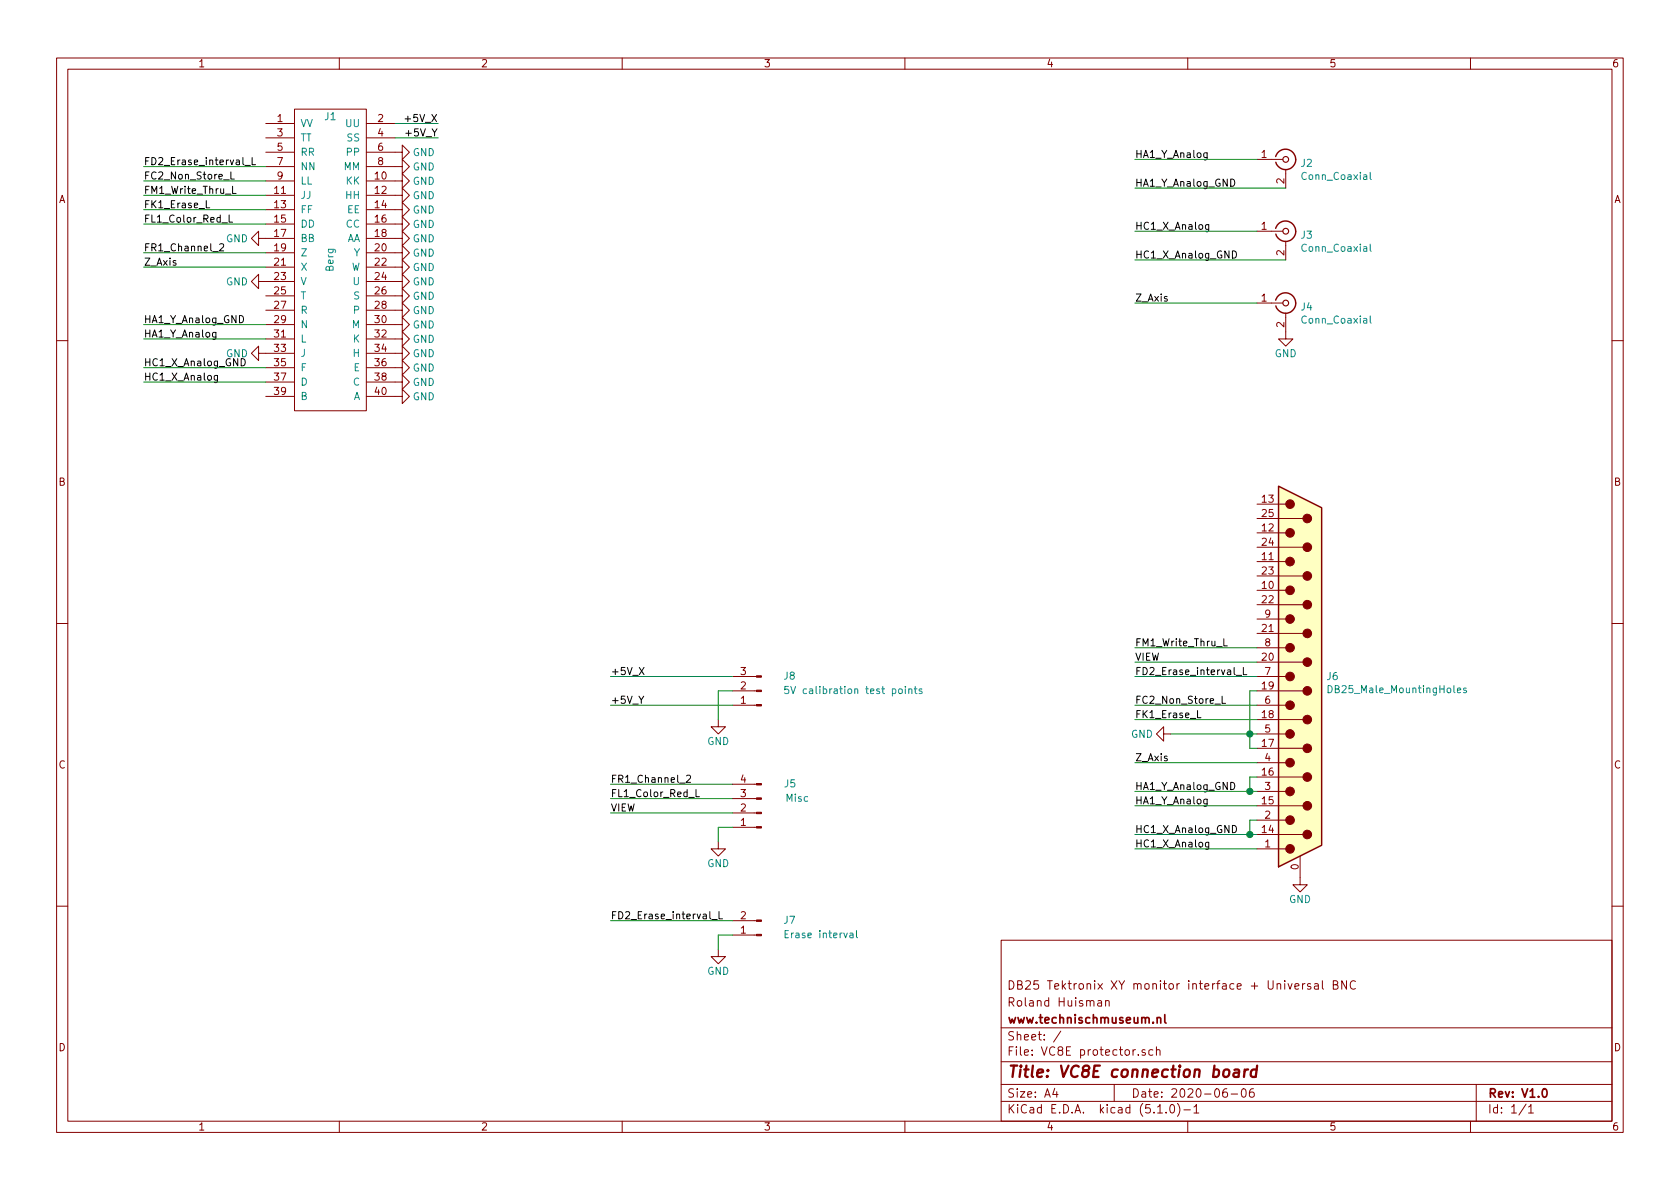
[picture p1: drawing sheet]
<svg xmlns="http://www.w3.org/2000/svg" width="297mm" height="210mm" viewBox="0 0 297 210" stroke-linecap="round" stroke-linejoin="round" font-family="sans-serif">
<g fill="none" stroke="#840000" stroke-width=".18">
<path d="M10 10.3h277v189.9h-277zM12 12.2h273v186.1h-273zM52.1 19.3h12.7v53.3h-12.7zM60 10.3v1.9M110 10.3v1.9M160 10.3v1.9M210 10.3v1.9M260 10.3v1.9M47 21.8h5.1M47 32h5.1M47 34.5h5.1M47 37.1h5.1"/>
<path d="M47 39.6h5.1M47 24.4h5.1M47 26.9h5.1M47 29.5h5.1M64.8 26.9h6.3v1.3l1.3-1.3-1.3-1.3v1.3M64.8 29.5h6.3v1.2l1.3-1.2-1.3-1.3v1.3M64.8 32h6.3v1.3l1.3-1.3-1.3-1.3v1.3M64.8 34.5h6.3v1.3l1.3-1.3-1.3-1.2v1.2M64.8 37.1h6.3v1.2l1.3-1.2-1.3-1.3v1.3M64.8 39.6h6.3v1.3l1.3-1.3-1.3-1.3v1.3M64.8 21.8h5M64.8 24.4h5"/>
<path d="M222.2 28.2h4.6M227.3 30v3.3M45.7 42.2v-1.3l-1.3 1.3 1.3 1.2v-1.2h6.4M45.7 49.8v-1.3l-1.3 1.3 1.3 1.2v-1.2h6.4M47 44.7h5.1M47 47.2h5.1M47 52.3h5.1M47 54.9h5.1M47 57.4h5.1M47 59.9h5.1M64.8 42.2h6.3v1.2l1.3-1.2-1.3-1.3v1.3M64.8 44.7h6.3v1.3l1.3-1.3-1.3-1.3v1.3"/>
<path d="M64.8 47.2h6.3v1.3l1.3-1.3-1.3-1.2v1.2M64.8 49.8h6.3v1.2l1.3-1.2-1.3-1.3v1.3M64.8 52.3h6.3v1.3l1.3-1.3-1.3-1.3v1.3M64.8 54.9h6.3v1.2l1.3-1.2-1.3-1.3v1.3M64.8 57.4h6.3v1.3l1.3-1.3-1.3-1.3v1.3M64.8 59.9h6.3v1.3l1.3-1.3-1.3-1.2v1.2M222.2 40.9h4.6M222.2 53.6h4.6M227.3 55.4v4.5h1.3l-1.3 1.3-1.2-1.3h1.2M227.3 42.7v3.3M10 60.2h2M45.7 62.5v-1.3l-1.3 1.3 1.3 1.2v-1.2h6.4"/>
<path d="M47 65h5.1M47 67.6h5.1M47 70.1h5.1M64.8 62.5h6.3v1.2l1.3-1.2-1.3-1.3v1.3M64.8 65h6.3v1.3l1.3-1.3-1.3-1.3v1.3M64.8 67.6h6.3v1.2l1.3-1.2-1.3-1.3v1.3M64.8 70.1h6.3v1.3l1.3-1.3-1.3-1.3v1.3M285 60.2h2M222.2 99.3h5.1M222.2 96.8h8.2M222.2 94.2h5.1M222.2 91.7h8.2"/>
<path d="M222.2 89.1h5.1M10 110.3h2M129.5 119.6h4.3M222.2 119.6h5.1M222.2 117.1h8.2M222.2 114.5h5.1M222.2 112h8.2M222.2 109.5h5.1M222.2 106.9h8.2M222.2 104.4h5.1M222.2 101.8h8.2M285 110.3h2"/>
<path d="M127 127.2v1.3h1.3l-1.3 1.3-1.3-1.3h1.3M129.5 124.7h4.3M129.5 122.2h4.3M129.5 138.7h4.3M205.7 129.8v-1.3l-1.2 1.3 1.2 1.3v-1.3h1.3M222.2 139.9h5.1M222.2 137.4h8.2M222.2 134.9h5.1M222.2 132.3h8.2M222.2 129.8h5.1M222.2 127.2h8.2M222.2 124.7h5.1"/>
<path d="M222.2 122.2h8.2M127 148.8v1.3h1.3l-1.3 1.3-1.3-1.3h1.3M129.5 141.2h4.3M129.5 143.8h4.3M129.5 146.3h4.3M222.2 150.1h5.1M222.2 147.6h8.2M222.2 145h5.1M222.2 142.5h8.2M229.9 151.4v5.1h1.2l-1.2 1.2-1.3-1.2h1.3M10 160.2h2M127 167.9v1.3h1.3l-1.3 1.2-1.3-1.2h1.3"/>
<path d="M129.5 162.8h4.3M129.5 165.3h4.3M177 166.3h108v32h-108zM194.1 177h.6l.1 .9M194.8 177.3l-.5 .1a.29 .29 0 0 0-.3 .2 .29 .29 0 0 0 .3 .3l.5-.1M195.5 177.1l.2-.2 .4 .1v.9M195.5 176.9v1M229 174.4l.7-.1-.1-.3-.4-.1-.2 .2v.7h.6M230.3 173.9v1M230.7 173.9l-.4 .3M231.7 174l-.3-.1-.2 .2v.3l.5 .1v.3h-.5M232.4 174h.6l.1 .9"/>
<path d="M233.1 174.3l-.5 .1-.2 .2v.2l.2 .1 .5-.1M233.8 173.4v1.3l.2 .2M235.7 174.1l.7-.1v-.4l-.2-.2h-.5v1.5h.6l.2-.1 .1-.4-.2-.2-.2-.1M238.1 173.4v1.5l-.9-1.5v1.5M239.6 173.6a.59 .59 0 0 0-.7 0 .59 .59 0 0 0-.2 .7 .56 .56 0 0 0 .3 .6 .56 .56 0 0 0 .6-.1M285 160.2h2M60 198.3v1.9M110 198.3v1.9M160 198.3v1.9M177 194.8h108M177 191.8h108M177 187.8h108"/>
<path d="M177 181.8h108M186.5 192.5l-.4 1h1M186.8 193v1M187.6 182.3l-1.3 2M197 191.8v3M201.3 186.5v.1M202.5 185.7l-.4-.1-.2 .2 .1 .2 .5 .2v.3h-.6M203.8 185.7l-.4-.1-.3 .3 .1 .6 .2 .1 .4-.1M204.5 185.7l.2-.1 .4 .1v.9M204.5 185.1v1.5M204.7 196.8h.8M206.2 196.7v.1"/>
<path d="M207 195.4l.3-.1a.94 .94 0 0 1 0 1.5 .82 .82 0 0 1-.3-1.4zM208.2 195.1a1.71 1.71 0 0 1 0 2.3M209.3 196.3h1.2M210 198.3v1.9M211.1 195.8l.4-.5v1.5M211.1 196.8h.9M216.9 192.5a.62 .62 0 0 0-.7 .7l.1 .7 .2 .1 .5-.1v-.5l-.1-.2-.4-.1-.3 .3M217.7 193.5h1.1M219.6 192.7l.4-.2a.94 .94 0 0 1 0 1.5 .82 .82 0 0 1-.4-1.3zM221.6 192.5a.59 .59 0 0 0-.7 .7l.1 .7 .2 .1 .5-.1 .1-.5-.2-.2-.4-.1-.3 .3M260 198.3v1.9M261 191.8v6.5"/>
<path d="M269.8 195.2l-1.2 2M270.3 195.8l.4-.5v1.5M270.3 196.8h.8"/>
</g>
<path d="M205.9 179.4v1.3l.3 .2M204.6 180.1l.2-.2 .4 .1v.9M272.9 192.6l.1-.1a.8 .8 0 0 1 .5 .8 .8 .8 0 0 1-.5 .7 1 1 0 0 1-.1-1.4z" fill="none" stroke="#840000" stroke-width=".3"/>
<path d="M218.3 189.2h.7v1.2M219.1 189.6l-.7 .1a.4 .4 0 0 0-.3 .3 .4 .4 0 0 0 .2 .4l.7-.1M220.1 189.1l-.2 1.3M220.7 189.1a.55 .55 0 0 0-.7 .4M222.2 189.2a.68 .68 0 0 0-1 .3v.8l.3 .1 .5-.1M222.3 188.4l-.3 2" fill="none" stroke="#840000" stroke-width=".41"/>
<g fill="none" stroke="#000" stroke-width=".18">
<path d="M36.5 35.5v1.2h.6M40.5 38v1.3h.6M40.8 30.4v1.3h.6M41.1 32.9v1.3h.6M43.3 29.3h1M44.6 27.9v1.2h.6M213.4 27v1l-.2 .3-.3-.1M213.4 27.1l-.3-.1-.3 .2 .1 .6h.5M213.7 39.7v1.2l-.2 .1-.3-.1M213.7 39.8l-.3-.1-.3 .2 .1 .6h.5M217.6 31.7a.64 .64 0 0 1 .7 .6 .64 .64 0 0 1-.7 .6zM38.2 58.8v1l-.3 .2h-.3"/>
<path d="M38.2 58.8h-.4l-.2 .2 .1 .6h.5M38.8 43.2l.5-.1 .2 .4v.2l-.7 .7h.7M42.3 55.8a.64 .64 0 0 1 .8 .6 .64 .64 0 0 1-.8 .7zM217.9 44.4a.64 .64 0 0 1 .7 .6 .64 .64 0 0 1-.7 .6zM38.5 66.4l-.1 1.1-.2 .2-.3-.1M38.5 66.4h-.4l-.2 .2 .1 .6h.5M42.6 63.4a.64 .64 0 0 1 .8 .7 .64 .64 0 0 1-.8 .6zM216.4 112.9v1.3h.6M218.6 119.4h.9M219.8 118v1.3h.6M121.4 137.2l.5-.1 .2 .3-.1 .2-.7 .7h.8M123.1 139.6v1.3h.6"/>
<path d="M211.7 125.6v1.3h.6M216.1 123.1v1.3h.6M217.6 138.3a.64 .64 0 0 1 .7 .7 .64 .64 0 0 1-.7 .6zM213.4 141.3v1l-.2 .3-.3-.1M213.4 141.4l-.3-.1-.3 .2 .1 .6h.5M213.7 148.9v1.2l-.2 .1-.3-.1M213.7 149l-.3-.1-.3 .3 .1 .5h.5M217.9 146a.64 .64 0 0 1 .7 .6 .64 .64 0 0 1-.7 .6zM125.9 162.6h.9M127.1 161.2v1.3h.6"/>
</g>
<g fill="none" stroke="#008400" stroke-width=".18">
<path d="M25.4 39.6h21.6M25.4 37.1h21.6M25.4 34.5h21.6M25.4 32h21.6M25.4 29.5h21.6M69.8 21.8h7.7M69.8 24.4h7.7M200.7 33.3h26.6M200.7 28.2h21.5M25.4 47.2h21.6M25.4 44.7h21.6M25.4 59.9h21.6"/>
<path d="M25.4 57.4h21.6M200.7 46h26.6M200.7 53.6h21.5M200.7 40.9h21.5M25.4 67.6h21.6M25.4 65h21.6M107.9 119.6h21.6M200.7 114.5h21.5M200.7 119.6h21.5M200.7 117.1h21.5M107.9 138.7h21.6M107.9 124.7h21.6"/>
<path d="M129.5 122.2h-2.5v5M200.7 139.9h21.5M200.7 134.9h21.5M200.7 127.2h21.5M200.7 124.7h21.5M207 129.8h15.2M222.2 122.2h-1.2v10.1h1.2M222.2 137.4h-1.2v2.5M107.9 141.2h21.6M107.9 143.8h21.6M129.5 146.3h-2.5v2.5M200.7 142.5h21.5"/>
<path d="M200.7 150.1h21.5M200.7 147.6h21.5M222.2 145h-1.2v2.6M107.9 162.8h21.6M129.5 165.3h-2.5v2.6"/>
</g>
<path d="M225.6 27.7a1.8 1.8 0 0 1 2.7-1 1.8 1.8 0 0 1 .1 2.9 1.8 1.8 0 0 1-2.8-.9M225.6 40.4a1.8 1.8 0 0 1 2.7-1 1.8 1.8 0 0 1 .1 2.9 1.8 1.8 0 0 1-2.8-.9M225.6 53.1a1.8 1.8 0 0 1 2.7-1 1.8 1.8 0 0 1 .1 2.9 1.8 1.8 0 0 1-2.8-.9M226.1 86l7.6 3.8v59.7l-7.6 3.8z" fill="none" stroke="#840000" stroke-width=".25"/>
<g fill="none" stroke="#840000" stroke-width=".2">
<circle cx="227.3" cy="28.2" r=".51"/>
<circle cx="227.3" cy="53.6" r=".51"/>
<circle cx="227.3" cy="40.9" r=".51"/>
</g>
<g fill="none" stroke="#008484" stroke-width=".18">
<path d="M242.3 30.5v1.1l.1 .1M242.3 43.2v1.1l.1 .1M242.3 55.9v1.1l.1 .1M139.4 121.4h-.6l-.1 .6 .5-.1 .3 .2v.3l-.3 .3-.5-.2M160.7 121.9l.2-.1 .3 .1v.8M160.7 121.8v.9M161.6 121.8h.5M161.8 121.4v1.1l.3 .2M163 121.9l-.3-.1-.2 .2 .1 .2 .4 .1v.3h-.5M234.8 121.2a.64 .64 0 0 1 .7 .7 .64 .64 0 0 1-.7 .6zM257.7 122.1l.6-.1-.1-.3h-.3l-.2 .1v.6h.5M259.2 121.7h-.2l-.3 .1 .1 .2 .4 .1v.3h-.5"/>
<path d="M138.8 165.2h.4M139.4 164.6h-.6v1.2h.6M150.3 165h.5v.8M150.8 165.3h-.4l-.2 .2 .1 .3h.5M151.4 164.6v1.1l.2 .1"/>
</g>
<path d="M226.1 86l7.6 3.8v59.7l-7.6 3.8z" fill="#ffffc2" stroke="#ffffc2" stroke-width=".18"/>
<g fill="#840000" stroke="#840000" stroke-width=".18">
<path d="M133.8 138.6h.8v.2h-.8z"/>
<path d="M133.8 141.1h.8v.2h-.8z"/>
<path d="M133.8 143.6h.8v.3h-.8z"/>
<path d="M133.8 146.2h.8v.2h-.8z"/>
<path d="M133.8 162.7h.8v.2h-.8z"/>
<path d="M133.8 165.2h.8v.3h-.8z"/>
<path d="M133.8 119.5h.8v.3h-.8z"/>
<path d="M133.8 122h.8v.3h-.8z"/>
<path d="M133.8 124.6h.8v.2h-.8z"/>
<circle cx="228.1" cy="150.1" r=".76"/>
<circle cx="228.1" cy="145" r=".76"/>
<circle cx="228.1" cy="139.9" r=".76"/>
<circle cx="228.1" cy="134.9" r=".76"/>
<circle cx="228.1" cy="129.8" r=".76"/>
<circle cx="228.1" cy="124.7" r=".76"/>
<circle cx="228.1" cy="119.6" r=".76"/>
<circle cx="228.1" cy="114.5" r=".76"/>
<circle cx="228.1" cy="109.5" r=".76"/>
<circle cx="228.1" cy="104.4" r=".76"/>
<circle cx="228.1" cy="99.3" r=".76"/>
<circle cx="228.1" cy="94.2" r=".76"/>
<circle cx="228.1" cy="89.1" r=".76"/>
<circle cx="231.1" cy="147.6" r=".76"/>
<circle cx="231.1" cy="142.5" r=".76"/>
<circle cx="231.1" cy="137.4" r=".76"/>
<circle cx="231.1" cy="132.3" r=".76"/>
<circle cx="231.1" cy="127.2" r=".76"/>
<circle cx="231.1" cy="122.2" r=".76"/>
<circle cx="231.1" cy="117.1" r=".76"/>
<circle cx="231.1" cy="112" r=".76"/>
<circle cx="231.1" cy="106.9" r=".76"/>
<circle cx="231.1" cy="101.8" r=".76"/>
<circle cx="231.1" cy="96.8" r=".76"/>
<circle cx="231.1" cy="91.7" r=".76"/>
</g>
<g fill="#008400" stroke="#008400" stroke-width=".25">
<circle cx="221" cy="147.6" r=".51"/>
<circle cx="221" cy="139.9" r=".51"/>
<circle cx="221" cy="129.8" r=".51"/>
</g>
<text font-size="2.8" fill="#840000" x="178" y="190.5">Title: VC8E connection board</text>
<g font-size="2.1" fill="#840000">
<text x="178" y="178">Roland Huisman</text>
<text x="178" y="175">DB25 Tektronix XY monitor interface + Universal BNC</text>
<text x="178" y="184">Sheet: /</text>
<text x="178" y="181">www.technischmuseum.nl</text>
<text x="178" y="186.7">File: VC8E protector.sch</text>
<text x="178" y="196.9">KiCad E.D.A. kicad (5.1.0)-1</text>
<text x="178" y="194.1">Size: A4</text>
<text x="200" y="194.1">Date: 2020-06-06</text>
<text x="263" y="194.1">Rev: V1.0</text>
<text x="263" y="196.9">Id: 1/1</text>
</g>
<g font-size="1.8" fill="#840000">
<text x="35" y="11.9">1</text>
<text x="85" y="11.9">2</text>
<text x="135" y="11.9">3</text>
<text x="185" y="11.9">4</text>
<text x="235" y="11.9">5</text>
<text x="285" y="11.9">6</text>
<text x="49" y="21.6">1</text>
<text x="66.8" y="21.6">2</text>
<text x="49" y="24.1">3</text>
<text x="49" y="26.7">5</text>
<text x="49" y="29.2">7</text>
<text x="66.8" y="24.1">4</text>
<text x="66.8" y="26.7">6</text>
<text x="66.8" y="29.2">8</text>
<text x="223" y="27.9">1</text>
<text x="10.4" y="35.9">A</text>
<text x="48.6" y="34.3">11</text>
<text x="49" y="31.7">9</text>
<text x="66.3" y="31.7">10</text>
<text x="66.3" y="34.3">12</text>
<text x="227.1" y="32.5" transform="rotate(-90 227.1 32.5)">2</text>
<text x="285.4" y="35.9">A</text>
<text x="48.6" y="36.8">13</text>
<text x="48.6" y="39.4">15</text>
<text x="48.6" y="41.9">17</text>
<text x="66.3" y="36.8">14</text>
<text x="66.3" y="39.4">16</text>
<text x="66.3" y="41.9">18</text>
<text x="223" y="40.6">1</text>
<text x="48.6" y="44.4">19</text>
<text x="48.6" y="47">21</text>
<text x="66.3" y="44.4">20</text>
<text x="66.3" y="47">22</text>
<text x="227.1" y="45.2" transform="rotate(-90 227.1 45.2)">2</text>
<text x="48.6" y="49.5">23</text>
<text x="48.6" y="52.1">25</text>
<text x="66.3" y="49.5">24</text>
<text x="66.3" y="52.1">26</text>
<text x="223" y="53.3">1</text>
<text x="48.6" y="54.6">27</text>
<text x="48.6" y="57.1">29</text>
<text x="48.6" y="59.7">31</text>
<text x="66.3" y="54.6">28</text>
<text x="66.3" y="57.1">30</text>
<text x="66.3" y="59.7">32</text>
<text x="227.1" y="57.9" transform="rotate(-90 227.1 57.9)">2</text>
<text x="48.6" y="62.2">33</text>
<text x="48.6" y="64.8">35</text>
<text x="66.3" y="62.2">34</text>
<text x="66.3" y="64.8">36</text>
<text x="48.6" y="67.3">37</text>
<text x="48.6" y="69.8">39</text>
<text x="66.3" y="67.3">38</text>
<text x="66.3" y="69.8">40</text>
<text x="10.4" y="85.9">B</text>
<text x="223.2" y="88.9">13</text>
<text x="285.4" y="85.9">B</text>
<text x="223.2" y="94">12</text>
<text x="223.2" y="91.4">25</text>
<text x="223.2" y="99.1">11</text>
<text x="223.2" y="101.6">23</text>
<text x="223.2" y="96.5">24</text>
<text x="223.2" y="104.1">10</text>
<text x="223.2" y="106.7">22</text>
<text x="223.2" y="111.8">21</text>
<text x="223.7" y="109.2">9</text>
<text x="131" y="119.4">3</text>
<text x="223.2" y="116.8">20</text>
<text x="223.7" y="119.4">7</text>
<text x="223.7" y="114.3">8</text>
<text x="131" y="124.5">1</text>
<text x="131" y="121.9">2</text>
<text x="223.2" y="121.9">19</text>
<text x="223.7" y="124.5">6</text>
<text x="223.2" y="127">18</text>
<text x="223.7" y="129.5">5</text>
<text x="10.4" y="135.9">C</text>
<text x="223.2" y="137.2">16</text>
<text x="223.2" y="132.1">17</text>
<text x="223.7" y="134.6">4</text>
<text x="285.4" y="135.9">C</text>
<text x="131" y="143.5">2</text>
<text x="131" y="141">3</text>
<text x="131" y="138.4">4</text>
<text x="223.2" y="142.2">15</text>
<text x="223.7" y="139.7">3</text>
<text x="131" y="146">1</text>
<text x="223.2" y="147.3">14</text>
<text x="223.7" y="149.9">1</text>
<text x="223.7" y="144.8">2</text>
<text x="229.6" y="153.8" transform="rotate(-90 229.6 153.8)">0</text>
<text x="131" y="165.1">1</text>
<text x="131" y="162.6">2</text>
<text x="10.4" y="185.9">D</text>
<text x="285.4" y="185.9">D</text>
<text x="35" y="199.9">1</text>
<text x="85" y="199.9">2</text>
<text x="135" y="199.9">3</text>
<text x="185" y="199.9">4</text>
<text x="235" y="199.9">5</text>
<text x="285" y="199.9">6</text>
</g>
<g font-size="1.8" fill="#008484">
<text x="53.1" y="22.5">VV</text>
<text x="57.5" y="21.3">J1</text>
<text x="61.2" y="22.5">UU</text>
<text x="53.1" y="25">TT</text>
<text x="53.1" y="27.6">RR</text>
<text x="61.4" y="25">SS</text>
<text x="61.4" y="27.6">PP</text>
<text x="73" y="27.6">GND</text>
<text x="230.1" y="29.5">J2</text>
<text x="53.1" y="35.2">JJ</text>
<text x="53.1" y="30.1">NN</text>
<text x="53.1" y="32.6">LL</text>
<text x="60.8" y="30.1">MM</text>
<text x="61.2" y="32.6">KK</text>
<text x="61.2" y="35.2">HH</text>
<text x="73" y="30.1">GND</text>
<text x="73" y="32.7">GND</text>
<text x="73" y="35.2">GND</text>
<text x="230.4" y="31.8">Conn_Coaxial</text>
<text x="53.1" y="37.7">FF</text>
<text x="53.1" y="40.3">DD</text>
<text x="61.2" y="40.3">CC</text>
<text x="61.4" y="37.7">EE</text>
<text x="73" y="37.8">GND</text>
<text x="73" y="40.3">GND</text>
<text x="40" y="42.8">GND</text>
<text x="53.1" y="42.8">BB</text>
<text x="53.1" y="45.3">Z</text>
<text x="53.1" y="47.9">X</text>
<text x="59" y="47.9" transform="rotate(-90 59 47.9)">Berg</text>
<text x="61.2" y="42.8">AA</text>
<text x="62.1" y="47.9">W</text>
<text x="62.6" y="45.3">Y</text>
<text x="73" y="42.8">GND</text>
<text x="73" y="45.4">GND</text>
<text x="73" y="47.9">GND</text>
<text x="230.1" y="42.2">J3</text>
<text x="230.4" y="44.5">Conn_Coaxial</text>
<text x="40" y="50.5">GND</text>
<text x="53.1" y="50.4">V</text>
<text x="53.1" y="53">T</text>
<text x="62.5" y="50.4">U</text>
<text x="62.6" y="53">S</text>
<text x="73" y="50.5">GND</text>
<text x="73" y="53">GND</text>
<text x="53.1" y="55.5">R</text>
<text x="53.1" y="58">N</text>
<text x="62.3" y="58">M</text>
<text x="62.6" y="55.5">P</text>
<text x="73" y="55.5">GND</text>
<text x="73" y="58.1">GND</text>
<text x="230.1" y="54.9">J4</text>
<text x="230.4" y="57.2">Conn_Coaxial</text>
<text x="40" y="63.2">GND</text>
<text x="53.1" y="60.6">L</text>
<text x="53.1" y="63.1">J</text>
<text x="53.1" y="65.7">F</text>
<text x="62.5" y="60.6">K</text>
<text x="62.5" y="63.1">H</text>
<text x="62.6" y="65.7">E</text>
<text x="73" y="60.6">GND</text>
<text x="73" y="63.2">GND</text>
<text x="73" y="65.7">GND</text>
<text x="225.4" y="63.2">GND</text>
<text x="53.1" y="68.2">D</text>
<text x="53.1" y="70.7">B</text>
<text x="62.5" y="68.2">C</text>
<text x="62.5" y="70.7">A</text>
<text x="73" y="68.2">GND</text>
<text x="73" y="70.8">GND</text>
<text x="138.6" y="120.2">J8</text>
<text x="140.4" y="122.7">5V calibration test points</text>
<text x="234.6" y="120.3">J6</text>
<text x="235.5" y="122.6">DB25_Male_MountingHoles</text>
<text x="125" y="131.7">GND</text>
<text x="200" y="130.5">GND</text>
<text x="138.7" y="139.2">J5</text>
<text x="139" y="141.8">Misc</text>
<text x="125" y="153.3">GND</text>
<text x="227.9" y="159.7">GND</text>
<text x="138.6" y="163.4">J7</text>
<text x="139.4" y="165.9">Erase interval</text>
<text x="125" y="172.4">GND</text>
</g>
<g font-size="1.8">
<text x="72.1" y="21.6">+5V_X</text>
<text x="25.4" y="29.2">FD2_Erase_interval_L</text>
<text x="72.1" y="24.1">+5V_Y</text>
<text x="200.7" y="27.9">HA1_Y_Analog</text>
<text x="25.4" y="34.3">FM1_Write_Thru_L</text>
<text x="25.4" y="31.7">FC2_Non_Store_L</text>
<text x="200.7" y="33">HA1_Y_Analog_GND</text>
<text x="25.4" y="39.4">FL1_Color_Red_L</text>
<text x="25.4" y="36.8">FK1_Erase_L</text>
<text x="200.7" y="40.6">HC1_X_Analog</text>
<text x="25.4" y="47">Z_Axis</text>
<text x="25.4" y="44.4">FR1_Channel_2</text>
<text x="200.7" y="45.7">HC1_X_Analog_GND</text>
<text x="200.7" y="53.3">Z_Axis</text>
<text x="25.4" y="59.7">HA1_Y_Analog</text>
<text x="25.4" y="57.1">HA1_Y_Analog_GND</text>
<text x="25.4" y="64.8">HC1_X_Analog_GND</text>
<text x="25.4" y="67.3">HC1_X_Analog</text>
<text x="107.9" y="119.4">+5V_X</text>
<text x="200.7" y="114.3">FM1_Write_Thru_L</text>
<text x="200.7" y="119.4">FD2_Erase_interval_L</text>
<text x="200.7" y="116.8">VIEW</text>
<text x="107.9" y="124.5">+5V_Y</text>
<text x="200.7" y="124.5">FC2_Non_Store_L</text>
<text x="200.7" y="127">FK1_Erase_L</text>
<text x="200.7" y="134.6">Z_Axis</text>
<text x="107.9" y="141">FL1_Color_Red_L</text>
<text x="107.9" y="138.4">FR1_Channel_2</text>
<text x="107.9" y="143.5">VIEW</text>
<text x="200.7" y="142.2">HA1_Y_Analog</text>
<text x="200.7" y="139.7">HA1_Y_Analog_GND</text>
<text x="200.7" y="149.9">HC1_X_Analog</text>
<text x="200.7" y="147.3">HC1_X_Analog_GND</text>
<text x="107.9" y="162.6">FD2_Erase_interval_L</text>
</g>
</svg>
